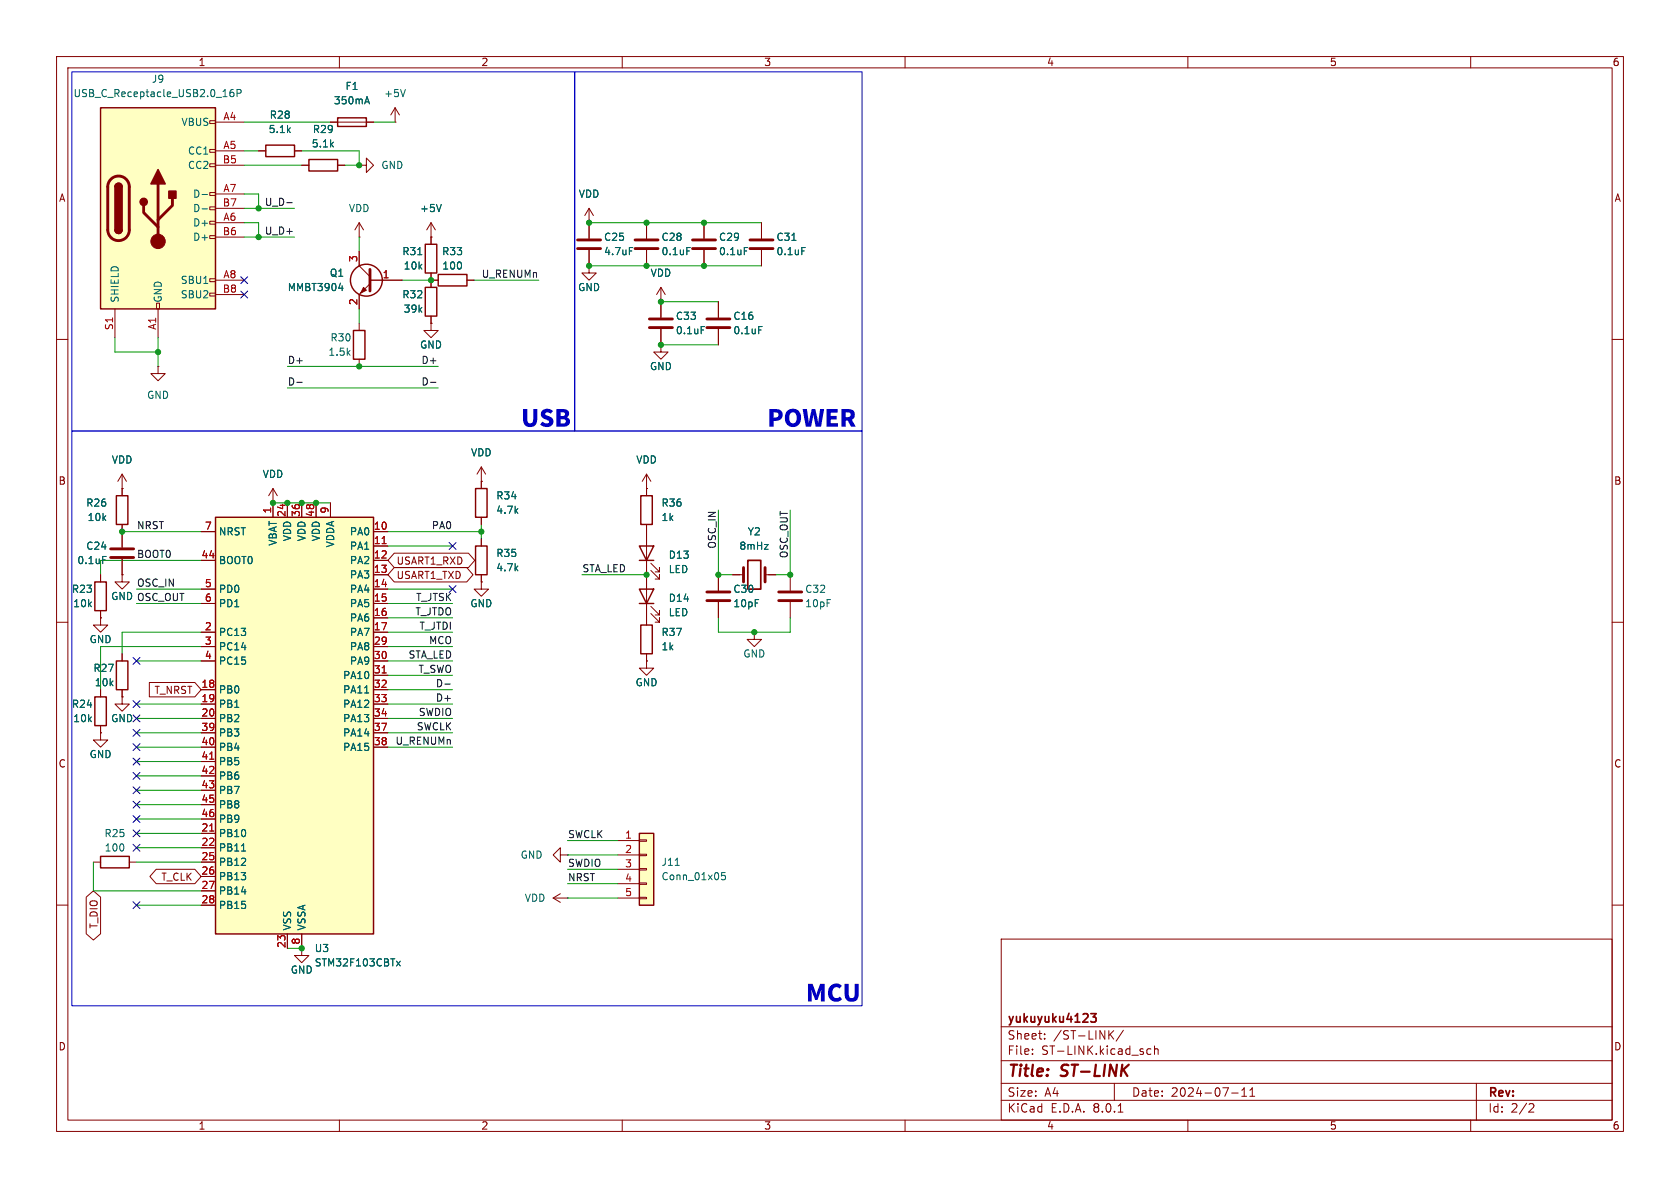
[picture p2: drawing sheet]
<svg xmlns="http://www.w3.org/2000/svg" width="297mm" height="210mm" viewBox="0 0 297 210" stroke-linecap="round" stroke-linejoin="round" font-family="sans-serif">
<g fill="none" stroke="#840000" stroke-width=".18">
<path d="M10 10h277v190h-277zM12 12h273v186h-273zM60 10v2M69.8 19.1l-.7 1.2M69.8 19.1v2.5M69.8 19.1l.8 1.2M110 10v2M160 10v2M210 10v2M260 10v2M45.7 26.7h1.3M52.1 26.7h1.2"/>
<path d="M53.3 29.2h1.3M58.4 21.6h7.6M59.7 29.2h1.3M63.5 29.2h1.3v-1.3l1.2 1.3-1.2 1.3v-1.3M63.5 29.2h.1M63.5 39.4v2.5M63.5 39.4l-.8 1.2M63.5 39.4l.8 1.2M69.8 21.6h.1M76.2 39.4v3.8M76.2 39.4l-.8 1.2M76.2 39.4l.8 1.2"/>
<path d="M104.1 39.4h.1M104.1 36.8l-.7 1.3M104.1 36.8v5.4M104.1 36.8l.8 1.3M114.3 39.4v2.8M124.5 39.4v2.8M134.6 39.4v2.8M10 60h2M63.5 41.9h.1M63.5 44.5v2.5l1.9 1.9M63.5 57.2v1.2M65.4 50.2l-1.9 1.9v2.5"/>
<path d="M65.4 49.5h5.7M76.2 41.9h.1M76.2 57.2v1.2h1.3l-1.3 1.3-1.3-1.3h1.3M76.2 57.2h.1M76.2 49.5h1.3M76.2 48.3v2.5M76.2 55.9v1.3M82.5 49.5h1.3M104.1 47v1.3h1.3l-1.3 1.2-1.2-1.2h1.2M104.1 47h.1M104.1 44.2v2.8M114.3 44.2v2.8"/>
<path d="M116.8 53.3h.1M116.8 50.8v5.3M116.8 58.2v2.8M116.8 50.8l-.7 1.3M116.8 50.8l.8 1.3M124.5 44.2v2.8M127 53.3v2.8M127 58.2v2.8M134.6 44.2v2.8M285 60h2M27.9 64.8v1.2h1.3l-1.3 1.3-1.2-1.3h1.2M27.9 64.8h.1"/>
<path d="M63.5 63.5v1.3M116.8 61v1.2h1.3l-1.3 1.3-1.2-1.3h1.2M116.8 61h.1M114.3 94v7.6M115.1 99.6l1.5 1.5v-.8v.8h-.8M10 110h2M85.1 102.9v1.2h1.3l-1.3 1.3-1.3-1.3h1.3M85.1 102.9h.1M115.1 100.8l1.5 1.6v-.8v.8h-.8M285 110h2M10 160h2M99.1 151.1v-1.2l-1.3 1.2 1.3 1.3v-1.3h1.2"/>
<path d="M100.3 151.1h.1M285 160h2M177 166h108v32h-108zM60 198v2M110 198v2M160 198v2M177 194.5h108M177 191.5h108M177 187.5h108M177 181.5h108M182.5 186.3v.1M182.5 185.5v.1"/>
<path d="M184.7 183.6v.1M184.7 182.8v.1M196.2 182.8l.7 .9M196.9 182.2l-.9 .9M197 191.5v3M197.7 196.6h.8M198.6 182.1l-1.3 2M203.5 185.5l-.5-.1-.3 .3v.4l.2 .2h.6M204.1 185.5l.2-.1 .4 .1v.9M204.1 184.9v1.5M210 198v2M217.7 193.2h1.2"/>
<path d="M219.5 193.8h.9M219.5 192.7l.5-.4v1.5M221 193.8h.8M221 192.7l.4-.4v1.5M260 198v2M261 191.5v6.5M270.5 195.1l.5 .1 .2 .3-1 1.1h1"/>
</g>
<path d="M192.8 179.2h1l-.5 .6 .4 .1v.6l-.2 .2-.6-.1" fill="none" stroke="#840000" stroke-width=".3"/>
<g fill="none" stroke="#840000" stroke-width=".51">
<path d="M65.4 47.6v3.8M102.1 43.9h4.1M102.1 42.4h4.1M112.3 43.9h4M112.3 42.4h4M114.8 57.9h4.1M114.8 56.4h4.1M122.4 43.9h4.1M122.4 42.4h4.1M125 57.9h4M125 56.4h4M132.6 43.9h4.1"/>
<path d="M132.6 42.4h4.1"/>
</g>
<g fill="none" stroke="#006464" stroke-width=".18">
<path d="M64.6 18h.6M64.9 17.1l.4 1.3M71.7 15.8l-.5 1.3M78 36.1l-.4 1.3M59.9 51h.8M60.5 50.5v.9M73.9 45h.7M111.3 43.8h.6M121.4 43.8h.6M124 57.7h.6M131.6 43.8h.6M134.1 57.7h.6"/>
<path d="M140 42.5h.7M141.7 43.8h.7"/>
</g>
<g fill="none" stroke="#840000" stroke-width=".25">
<path d="M47 25.7h5.1v2h-5.1zM54.6 28.2h5.1v2h-5.1zM59.7 20.8h5.1v1.6h-5.1zM62.5 58.4h2v5.1h-2zM75.2 43.2h2v5.1h-2zM75.2 50.8h2v5.1h-2zM77.5 48.5h5v2h-5zM113 96.5h2.6l-1.3 2.6zM113 99.1h2.6"/>
<circle cx="64.8" cy="49.5" r="2.82"/>
</g>
<path d="M64.3 50.8l.5 .5-1 .5z" fill="#840000" stroke="#840000" stroke-width=".18"/>
<path d="M17.8 19.1h20.3v35.5h-20.3z" fill="#ffffc2"/>
<g fill="none" stroke="#840000" stroke-width=".18">
<path d="M37.1 39.1h1v.5h-1zM37.1 36.6h1v.5h-1zM37.1 34h1v.5h-1zM37.1 29h1v.5h-1zM37.1 26.4h1v.5h-1zM37.1 21.3h1v.5h-1zM38.1 21.6h5.1M38.1 26.7h5.1M38.1 39.4h5.1M38.1 34.3h5.1M38.1 29.2h5.1M38.1 36.8h5.1"/>
<path d="M20.3 54.6v5.1M27.7 53.6h.5v1h-.5zM27.9 54.6v5.1M37.1 51.8h1v.5h-1zM37.1 49.3h1v.5h-1zM37.1 41.7h1v.5h-1zM38.1 49.5h5.1M38.1 41.9h5.1M38.1 52.1h5.1M21.6 86.4h.1M21.6 83.8l-.8 1.3M21.6 83.8v3.8"/>
<path d="M21.6 92.7v1.3M21.6 83.8l.8 1.3M85.1 95.3v1.2M21.6 115.6v1.2M85.1 101.6v1.3M114.3 101.6v7.6M115.1 108.5l1.5 1.5v-.8v.8h-.8M115.1 107.2l1.5 1.5v-.7v.7h-.8M127 101.6v2.8M127 106.4v2.8M129.5 101.6h1.9M135.3 101.6h1.9"/>
<path d="M17.8 121.9v1.3M17.8 128.3v1.2M21.6 121.9v1.3"/>
</g>
<path d="M17.8 19.1h20.3v35.5h-20.3zM20.3 33a.64 .64 0 0 1 .7-.6 .64 .64 0 0 1 .6 .6M20.3 40.6a.64 .64 0 0 0 .7 .7 .64 .64 0 0 0 .6-.7M20.6 87.6h2v5.1h-2zM84.1 96.5h2v5.1h-2zM20.6 116.8h2v5.1h-2zM113 104.1h2.6l-1.3 2.6zM113 106.7h2.6M16.8 123.2h2v5.1h-2z" fill="none" stroke="#840000" stroke-width=".25"/>
<path d="M19.6 31.7a1.91 1.91 0 0 1 2.1-.4 1.91 1.91 0 0 1 1.2 1.7v7.6a1.91 1.91 0 0 1-1.9 1.9 1.91 1.91 0 0 1-2-1.9l.1-7.7 .1-.7zM25.4 36.3v1.3l2.5 2.5M27.9 32.5v10.2M30.5 35.1v1.2l-2.6 2.6M125 106.2h4M125 104.6h4M131.4 100.3v2.6M135.3 100.3v2.6" fill="none" stroke="#840000" stroke-width=".51"/>
<g fill="#840000" stroke="#840000" stroke-width=".25">
<path d="M20.3 40.6h1.3a.64 .64 0 0 1-.6 .7 .64 .64 0 0 1-.7-.7z"/>
<path d="M20.3 33h1.3v7.6h-1.3z"/>
<path d="M20.5 32.6a.64 .64 0 0 1 .7-.2 .64 .64 0 0 1 .4 .6h-1.3z"/>
<path d="M27.9 30l1.3 2.5h-2.5z"/>
<path d="M29.8 33.8h1.3v1.3h-1.3z"/>
<circle cx="25.4" cy="35.7" r=".63"/>
</g>
<circle cx="27.9" cy="42.7" r="1.27" fill="#840000" stroke="#840000" stroke-width=".18"/>
<path d="M41.2 15.8l-.3 .1a.86 .86 0 0 0 0 1.2l.4-.1 .1-.5-.3-.2-.3 .1-.2 .1M41.9 16.5l.6-.1 .1-.2v-.3l-.7-.1v1.3M35.7 34.4h1M35.7 36.9h1" fill="none" stroke="#006464" stroke-width=".18"/>
<path d="M132.2 99.1h2.3v5h-2.3z" fill="none" stroke="#840000" stroke-width=".3"/>
<path d="M113 147.3h2.6v12.7h-2.6z" fill="#ffffc2"/>
<g fill="none" stroke="#840000" stroke-width=".18">
<path d="M17.8 129.5v1.3h1.2l-1.2 1.3-1.3-1.3h1.3M17.8 129.5h.1M21.6 123.2v1.3h1.3l-1.3 1.2-1.3-1.2h1.3M21.6 123.2h.1M16.5 152.4h1.3M22.9 152.4h1.2M97.8 158.8h2.5M97.8 158.8l1.3 .7M99.1 158l-1.3 .8M100.3 158.8h.1M109.2 148.6h3.8M109.2 151.1h3.8"/>
<path d="M109.2 153.7h3.8M109.2 156.2h3.8M109.2 158.8h3.8M113 158.6h1.3v.3h-1.3zM113 156.1h1.3v.2h-1.3zM113 153.5h1.3v.3h-1.3zM113 151h1.3v.3h-1.3zM113 148.5h1.3v.2h-1.3z"/>
</g>
<path d="M17.8 151.4h5.1v2h-5.1zM113 147.3h2.6v12.7h-2.6z" fill="none" stroke="#840000" stroke-width=".25"/>
<path d="M119.4 153h.7M128.2 154.2h-.6l-.1 .7 .2-.2 .4 .1 .2 .2-.1 .4-.2 .1-.5-.1" fill="none" stroke="#006464" stroke-width=".18"/>
<path d="M38.1 91.4h27.9v73.7h-27.9z" fill="#ffffc2"/>
<path d="M38.1 91.4h27.9v73.7h-27.9zM84.1 86.4h2v5h-2zM113.3 87.6h2v5.1h-2zM16.8 102.9h2v5.1h-2zM113.3 110.5h2v5.1h-2z" fill="none" stroke="#840000" stroke-width=".25"/>
<g fill="none" stroke="#840000" stroke-width=".18">
<path d="M45.7 26.7h1.3M52.1 26.7h1.2M53.3 29.2h1.3M58.4 21.6h1.3M59.7 29.2h1.3M64.8 21.6h1.2M104.1 39.4h.1M104.1 39.4v2.8M114.3 39.4v2.8M124.5 39.4v2.8M134.6 39.4v2.8M63.5 44.5v2.5"/>
<path d="M63.5 52.1v2.5M65.4 49.5h5.7M76.2 57.2h.1M76.2 41.9h.1M76.2 49.5h1.3M76.2 41.9v1.3M76.2 48.3v2.5M76.2 55.9v1.3M82.5 49.5h1.3M104.1 47h.1M104.1 44.2v2.8M114.3 44.2v2.8"/>
<path d="M116.8 53.3h.1M116.8 53.3v2.8M116.8 58.2v2.8M124.5 44.2v2.8M127 53.3v2.8M127 58.2v2.8M134.6 44.2v2.8M116.8 61h.1M21.6 86.4h.1M21.6 86.4v1.2M21.6 92.7v4.1M21.6 98.8v2.8"/>
<path d="M35.6 94h2.5M35.6 99.1h2.5M48.3 88.9h.1M48.3 86.4v5M48.3 86.4l-.8 1.2M48.3 86.4l.7 1.2M50.8 88.9v2.5M53.3 88.9v2.5M55.9 88.9v2.5M58.4 88.9v2.5M66 94h2.6M66 96.5h2.6"/>
<path d="M66 99.1h2.6M69.7 97.8h13.1l1.1 1.3-1.1 1.2h-13.1l-1.1-1.2zM85.1 85.1h.1M85.1 82.6l-.8 1.2M85.1 82.6v3.8M85.1 91.4v1.3M85.1 95.3v1.2M85.1 82.6l.8 1.2M114.3 86.4h.1M114.3 83.8v3.8M114.3 92.7v3.8M114.3 99.1v5"/>
<path d="M114.3 83.8l-.8 1.3M114.3 83.8l.8 1.3M17.8 109.2v1.3h1.2l-1.2 1.3-1.3-1.3h1.3M17.8 109.2h.1M17.8 101.6v1.3M17.8 108v1.2M21.6 101.6v1.3h1.3l-1.3 1.2-1.3-1.2h1.3M21.6 101.6h.1M21.6 115.6v1.2M35.6 104.1h2.5M35.6 106.7h2.5M35.6 111.8h2.5"/>
<path d="M35.6 114.3h2.5M35.6 116.8h2.5M66 101.6h2.6M66 104.1h2.6M66 106.7h2.6M66 109.2h2.6M66 111.8h2.6M66 114.3h2.6M66 116.8h2.6M66 119.4h2.6M69.7 100.3h12.8l1.1 1.3-1.1 1.3h-12.8l-1.1-1.3zM85.1 102.9h.1"/>
<path d="M85.1 101.6v1.3M114.3 116.8v1.3h1.3l-1.3 1.3-1.3-1.3h1.3M114.3 116.8h.1M114.3 106.7v3.8M114.3 115.6v1.2M127 101.6v2.8M127 106.4v2.8M129.5 101.6h1.3M133.3 111.8v1.2h1.3l-1.3 1.3-1.2-1.3h1.2M133.3 111.8h.1M135.9 101.6h1.3M139.7 101.6v2.8"/>
<path d="M139.7 106.4v2.8M17.8 129.5h.1M17.8 121.9v1.3M17.8 128.3v1.2M21.6 123.2h.1M21.6 121.9v1.3M26.4 120.6h8l1.2 1.3-1.2 1.3h-8zM35.6 121.9h2.5M35.6 124.5h2.5M35.6 127h2.5M35.6 129.5h2.5M35.6 132.1h2.5"/>
<path d="M35.6 134.6h2.5M35.6 137.2h2.5M35.6 139.7h2.5M66 121.9h2.6M66 124.5h2.6M66 127h2.6M66 129.5h2.6M66 132.1h2.6M15.2 158.6l1.3-1.1 1.3 1.1v6.5l-1.3 1.1-1.3-1.1zM27.6 153.7h6.8l1.2 1.2-1.2 1.3h-6.8l-1.1-1.3zM35.6 147.3h2.5M35.6 149.9h2.5"/>
<path d="M35.6 152.4h2.5M35.6 154.9h2.5M35.6 157.5h2.5M35.6 142.2h2.5M35.6 144.8h2.5M35.6 160h2.5M50.8 165.1v2.5M53.3 167.6v1.3h1.3l-1.3 1.3-1.2-1.3h1.2M53.3 167.6h.1M53.3 165.1v2.5"/>
</g>
<path d="M67.6 96.1h.7M67.6 119h.7M37.1 134.2h.7M37.1 146.9h.7" fill="none" stroke="#a90000" stroke-width=".18"/>
<g fill="none" stroke="#006464" stroke-width=".18">
<path d="M64.6 18h.6M64.9 17.1l.4 1.3M78 36.1l-.4 1.3M59.9 51h.8M60.5 50.5v.9M73.9 45h.7M111.3 43.8h.6M121.4 43.8h.6M124 57.7h.6M131.6 43.8h.6M134.1 57.7h.6M140 42.5h.7"/>
<path d="M141.7 43.8h.7M18.2 98.4h.6M64.5 122.5h.7M42.7 150.4h.7M70.1 169.9l.7 .9M70.8 169.9l-.7 .9"/>
</g>
<path d="M19.6 98.6h4M19.6 97h4M137.7 106.2h4M137.7 104.6h4" fill="none" stroke="#840000" stroke-width=".51"/>
<path d="M50.7 35.8h1M52.5 67.6h.9M76.1 67.6h1M78.6 120.9h1" fill="none" stroke="#0f0f0f" stroke-width=".18"/>
<path d="M12.7 12.7h88.9v63.5h-88.9zM101.6 12.7h50.8v63.5h-50.8zM12.7 76.2h139.7v101.6h-139.7z" fill="none" stroke="#0000c2" stroke-width=".18"/>
<g fill="none" stroke="#009600" stroke-width=".18">
<path d="M43.2 34.3h2.5v2.5M43.2 39.4h2.5v2.5M43.2 29.2h10.1M43.2 26.7h2.5M43.2 21.6h15.2M43.2 36.8h8.9M53.3 26.7h10.2v2.5h-2.5M66 21.6h3.8M104.1 39.4h30.5M20.3 59.7v2.5h7.6M27.9 59.7v5.1M43.2 41.9h8.9"/>
<path d="M63.5 41.9v2.6M63.5 54.6v2.6M71.1 49.5h5.1M83.8 49.5h11.4M104.1 47h30.5M116.8 53.3h10.2M50.8 64.8h26.7M50.8 68.6h26.7M116.8 61h10.2M21.6 94h14M35.6 99.1h-17.8v2.5M48.3 88.9h10.1"/>
<path d="M68.6 94h16.5M68.6 96.5h11.4M85.1 92.7v2.6M127 90.2v11.4h2.5M139.7 90.2v11.4h-2.5M24.1 106.7h11.5M24.1 104.1h11.5M24.1 116.8h11.5M35.6 111.8h-14v3.8M35.6 114.3h-17.8v7.6M68.6 106.7h11.4M68.6 104.1h11.4"/>
<path d="M68.6 111.8h11.4M68.6 109.2h11.4M68.6 116.8h11.4M68.6 114.3h11.4M68.6 119.4h11.4M102.9 101.6h11.4M127 109.2v2.6h12.7v-2.6M24.1 129.5h11.5M24.1 132.1h11.5M24.1 124.5h11.5M24.1 127h11.5M24.1 137.2h11.5"/>
<path d="M24.1 134.6h11.5M24.1 139.7h11.5M68.6 129.5h11.4M68.6 132.1h11.4M68.6 124.5h11.4M68.6 121.9h11.4M68.6 127h11.4M16.5 152.4v5.1h19.1M24.1 149.9h11.5M24.1 152.4h11.5M24.1 142.2h11.5M24.1 147.3h11.5"/>
<path d="M24.1 144.8h11.5M100.3 153.7h8.9M100.3 151.1h8.9M100.3 148.6h8.9M100.3 156.2h8.9M100.3 158.8h8.9M24.1 160h11.5M50.8 167.6h2.5"/>
</g>
<g fill="none" stroke="#000084" stroke-width=".18">
<path d="M42.6 48.9l1.2 1.2M42.6 51.5l1.2 1.2M43.8 48.9l-1.2 1.2M43.8 51.5l-1.2 1.2M79.4 95.9l1.2 1.2M80.6 95.9l-1.2 1.2M23.5 116.2l1.2 1.2M24.7 116.2l-1.2 1.2M79.4 103.5l1.2 1.2M80.6 103.5l-1.2 1.2M23.5 126.4l1.2 1.2M23.5 123.9l1.2 1.2"/>
<path d="M23.5 131.5l1.2 1.2M23.5 128.9l1.2 1.2M23.5 134l1.2 1.2M23.5 136.6l1.2 1.2M23.5 139.1l1.2 1.2M24.7 126.4l-1.2 1.2M24.7 123.9l-1.2 1.2M24.7 131.5l-1.2 1.2M24.7 128.9l-1.2 1.2M24.7 134l-1.2 1.2M24.7 136.6l-1.2 1.2M24.7 139.1l-1.2 1.2"/>
<path d="M23.5 159.4l1.2 1.2M23.5 146.7l1.2 1.2M23.5 144.2l1.2 1.2M23.5 149.3l1.2 1.2M23.5 141.6l1.2 1.2M24.7 159.4l-1.2 1.2M24.7 146.7l-1.2 1.2M24.7 144.2l-1.2 1.2M24.7 149.3l-1.2 1.2M24.7 141.6l-1.2 1.2"/>
</g>
<g fill="#009600" stroke="#009600" stroke-width=".18">
<circle cx="63.5" cy="64.8" r=".46"/>
<circle cx="76.2" cy="49.5" r=".46"/>
<circle cx="50.8" cy="88.9" r=".46"/>
<circle cx="55.9" cy="88.9" r=".46"/>
<circle cx="48.3" cy="88.9" r=".46"/>
<circle cx="53.3" cy="88.9" r=".46"/>
<circle cx="21.6" cy="94" r=".46"/>
<circle cx="27.9" cy="62.2" r=".46"/>
<circle cx="116.8" cy="53.3" r=".46"/>
<circle cx="124.5" cy="47" r=".46"/>
<circle cx="114.3" cy="39.4" r=".46"/>
<circle cx="114.3" cy="47" r=".46"/>
<circle cx="124.5" cy="39.4" r=".46"/>
<circle cx="104.1" cy="47" r=".46"/>
<circle cx="104.1" cy="39.4" r=".46"/>
<circle cx="116.8" cy="61" r=".46"/>
<circle cx="53.3" cy="167.6" r=".46"/>
<circle cx="85.1" cy="94" r=".46"/>
<circle cx="139.7" cy="101.6" r=".46"/>
<circle cx="127" cy="101.6" r=".46"/>
<circle cx="114.3" cy="101.6" r=".46"/>
<circle cx="45.7" cy="36.8" r=".46"/>
<circle cx="45.7" cy="41.9" r=".46"/>
<circle cx="63.5" cy="29.2" r=".46"/>
<circle cx="133.3" cy="111.8" r=".46"/>
</g>
<g font-size="4.2" fill="#0000c2">
<text x="92.1" y="76.3">USB</text>
<text x="135.7" y="76.3">POWER</text>
<text x="142.5" y="177.9">MCU</text>
</g>
<g font-size="2.8" fill="#840000">
<text x="178" y="190.9">Title:</text>
<text x="187.7" y="190.9">ST-LINK</text>
</g>
<g font-size="2.1" fill="#840000">
<text x="178" y="184">Sheet:</text>
<text x="178" y="181.2">yukuyuku4123</text>
<text x="186.2" y="184">/ST-LINK/</text>
<text x="178" y="186.7">File:</text>
<text x="184.1" y="186.7">ST-LINK.kicad_sch</text>
<text x="178" y="196.9">KiCad</text>
<text x="178" y="194.1">Size:</text>
<text x="184.7" y="194.1">A4</text>
<text x="185.7" y="196.9">E.D.A.</text>
<text x="193.3" y="196.9">8.0.1</text>
<text x="200" y="194.1">Date:</text>
<text x="207" y="194.1">2024-07-11</text>
<text x="263" y="194.3">Rev:</text>
<text x="263" y="196.9">Id:</text>
<text x="267.1" y="196.9">2/2</text>
</g>
<g font-size="1.8" fill="#840000">
<text x="35" y="11.9">1</text>
<text x="85" y="11.9">2</text>
<text x="135" y="11.9">3</text>
<text x="185" y="11.9">4</text>
<text x="235" y="11.9">5</text>
<text x="285" y="11.9">6</text>
<text x="10.3" y="35.9">A</text>
<text x="285.3" y="35.9">A</text>
<text x="10.3" y="85.9">B</text>
<text x="285.3" y="85.9">B</text>
<text x="70" y="100">USART1_RXD</text>
<text x="70" y="102.6">USART1_TXD</text>
<text x="27.2" y="122.9">T_NRST</text>
<text x="10.3" y="135.9">C</text>
<text x="285.3" y="135.9">C</text>
<text x="28.4" y="155.9">T_CLK</text>
<text x="17.5" y="164.3" transform="rotate(-90 17.5 164.3)">T_DIO</text>
<text x="10.3" y="185.9">D</text>
<text x="285.3" y="185.9">D</text>
<text x="35" y="199.9">1</text>
<text x="85" y="199.9">2</text>
<text x="135" y="199.9">3</text>
<text x="185" y="199.9">4</text>
<text x="235" y="199.9">5</text>
<text x="285" y="199.9">6</text>
</g>
<g font-size="1.8" fill="#006464">
<text x="12.9" y="17.4">USB_C_Receptacle_USB2.0_16P</text>
<text x="26.7" y="14.8">J9</text>
<text x="61" y="16.1">F1</text>
<text x="67.8" y="17.4">+5V</text>
<text x="32" y="22.5">VBUS</text>
<text x="47.4" y="23.7">5.1k</text>
<text x="47.6" y="21.2">R28</text>
<text x="55.2" y="23.7">R29</text>
<text x="58.9" y="18.6">350mA</text>
<text x="33.1" y="27.5">CC1</text>
<text x="55" y="26.3">5.1k</text>
<text x="33.1" y="30.1">CC2</text>
<text x="34" y="35.2">D-</text>
<text x="67.3" y="30.1">GND</text>
<text x="102.2" y="35.2">VDD</text>
<text x="34" y="40.2">D+</text>
<text x="34" y="37.7">D-</text>
<text x="61.6" y="37.7">VDD</text>
<text x="74.2" y="37.7">+5V</text>
<text x="34" y="42.8">D+</text>
<text x="71" y="45.3">R31</text>
<text x="71.3" y="47.9">10k</text>
<text x="78.1" y="45.3">R33</text>
<text x="78.1" y="47.9">100</text>
<text x="106.7" y="42.8">C25</text>
<text x="106.7" y="45.3">4.7uF</text>
<text x="116.8" y="42.8">C28</text>
<text x="116.8" y="45.3">0.1uF</text>
<text x="127" y="42.8">C29</text>
<text x="127" y="45.3">0.1uF</text>
<text x="137.2" y="42.8">C31</text>
<text x="137.2" y="45.3">0.1uF</text>
<text x="21.2" y="53.6" transform="rotate(-90 21.2 53.6)">SHIELD</text>
<text x="28.8" y="53.6" transform="rotate(-90 28.8 53.6)">GND</text>
<text x="31.9" y="50.4">SBU1</text>
<text x="31.9" y="52.9">SBU2</text>
<text x="50.8" y="51.7">MMBT3904</text>
<text x="58.2" y="49.1">Q1</text>
<text x="71" y="52.9">R32</text>
<text x="102.1" y="51.7">GND</text>
<text x="114.9" y="49.1">VDD</text>
<text x="71.3" y="55.5">39k</text>
<text x="119.4" y="56.7">C33</text>
<text x="119.4" y="59.3">0.1uF</text>
<text x="129.5" y="56.7">C16</text>
<text x="129.5" y="59.3">0.1uF</text>
<text x="58" y="63.1">1.5k</text>
<text x="58.3" y="60.6">R30</text>
<text x="74.2" y="61.8">GND</text>
<text x="114.8" y="65.6">GND</text>
<text x="25.9" y="70.7">GND</text>
<text x="19.7" y="82.1">VDD</text>
<text x="83.2" y="80.9">VDD</text>
<text x="112.4" y="82.1">VDD</text>
<text x="15.1" y="89.8">R26</text>
<text x="46.3" y="84.7">VDD</text>
<text x="87.6" y="88.5">R34</text>
<text x="116.8" y="89.8">R36</text>
<text x="15.4" y="92.3">10k</text>
<text x="38.6" y="94.8">NRST</text>
<text x="51.7" y="95.8" transform="rotate(-90 51.7 95.8)">VDD</text>
<text x="54.2" y="95.8" transform="rotate(-90 54.2 95.8)">VDD</text>
<text x="56.7" y="95.8" transform="rotate(-90 56.7 95.8)">VDD</text>
<text x="61.8" y="94.8">PA0</text>
<text x="87.6" y="91">4.7k</text>
<text x="116.8" y="92.3">1k</text>
<text x="132.1" y="94.8">Y2</text>
<text x="13.6" y="99.9">0.1uF</text>
<text x="15.1" y="97.4">C24</text>
<text x="38.6" y="99.9">BOOT0</text>
<text x="49.1" y="96.6" transform="rotate(-90 49.1 96.6)">VBAT</text>
<text x="59.3" y="96.9" transform="rotate(-90 59.3 96.9)">VDDA</text>
<text x="61.8" y="97.4">PA1</text>
<text x="61.8" y="99.9">PA2</text>
<text x="87.6" y="101.2">4.7k</text>
<text x="87.6" y="98.7">R35</text>
<text x="118.1" y="101.5">LED</text>
<text x="118.1" y="99">D13</text>
<text x="130.6" y="97.4">8mHz</text>
<text x="12.6" y="105">R23</text>
<text x="12.9" y="107.5">10k</text>
<text x="19.6" y="106.3">GND</text>
<text x="38.6" y="105">PD0</text>
<text x="38.6" y="107.5">PD1</text>
<text x="61.8" y="102.5">PA3</text>
<text x="61.8" y="105">PA4</text>
<text x="61.8" y="107.5">PA5</text>
<text x="83.1" y="107.5">GND</text>
<text x="118.1" y="106.6">D14</text>
<text x="129.5" y="105">C30</text>
<text x="129.5" y="107.5">10pF</text>
<text x="142.2" y="105">C32</text>
<text x="142.2" y="107.5">10pF</text>
<text x="15.7" y="113.9">GND</text>
<text x="38.6" y="112.6">PC13</text>
<text x="61.8" y="110.1">PA6</text>
<text x="61.8" y="112.6">PA7</text>
<text x="116.8" y="112.6">R37</text>
<text x="118.1" y="109.1">LED</text>
<text x="16.4" y="119">R27</text>
<text x="38.6" y="115.2">PC14</text>
<text x="38.6" y="117.7">PC15</text>
<text x="61.8" y="115.2">PA8</text>
<text x="61.8" y="117.7">PA9</text>
<text x="116.8" y="115.2">1k</text>
<text x="131.3" y="116.4">GND</text>
<text x="12.6" y="125.3">R24</text>
<text x="16.7" y="121.5">10k</text>
<text x="38.6" y="122.8">PB0</text>
<text x="38.6" y="125.3">PB1</text>
<text x="60.6" y="120.2">PA10</text>
<text x="60.6" y="122.8">PA11</text>
<text x="60.6" y="125.3">PA12</text>
<text x="112.3" y="121.5">GND</text>
<text x="12.9" y="127.9">10k</text>
<text x="19.6" y="127.9">GND</text>
<text x="38.6" y="127.9">PB2</text>
<text x="38.6" y="130.4">PB3</text>
<text x="60.6" y="127.9">PA13</text>
<text x="60.6" y="130.4">PA14</text>
<text x="15.7" y="134.2">GND</text>
<text x="38.6" y="132.9">PB4</text>
<text x="38.6" y="135.5">PB5</text>
<text x="60.6" y="132.9">PA15</text>
<text x="38.6" y="138">PB6</text>
<text x="38.6" y="140.6">PB7</text>
<text x="38.6" y="143.1">PB8</text>
<text x="18.4" y="148.2">R25</text>
<text x="38.6" y="148.2">PB10</text>
<text x="38.6" y="145.6">PB9</text>
<text x="18.4" y="150.7">100</text>
<text x="38.6" y="150.7">PB11</text>
<text x="38.6" y="153.3">PB12</text>
<text x="38.6" y="155.8">PB13</text>
<text x="91.9" y="152">GND</text>
<text x="116.8" y="155.8">Conn_01x05</text>
<text x="116.8" y="153.3">J11</text>
<text x="38.6" y="158.3">PB14</text>
<text x="38.6" y="160.9">PB15</text>
<text x="92.7" y="159.6">VDD</text>
<text x="51.7" y="164.6" transform="rotate(-90 51.7 164.6)">VSS</text>
<text x="54.2" y="164.6" transform="rotate(-90 54.2 164.6)">VSSA</text>
<text x="51.3" y="172.3">GND</text>
<text x="55.5" y="168.5">U3</text>
<text x="55.5" y="171">STM32F103CBTx</text>
</g>
<g font-size="1.8" fill="#a90000">
<text x="39.4" y="21.3">A4</text>
<text x="39.3" y="29">B5</text>
<text x="39.4" y="26.4">A5</text>
<text x="39.4" y="34">A7</text>
<text x="39.3" y="41.7">B6</text>
<text x="39.3" y="36.6">B7</text>
<text x="39.4" y="39.1">A6</text>
<text x="63.2" y="46.4" transform="rotate(-90 63.2 46.4)">3</text>
<text x="39.3" y="51.8">B8</text>
<text x="39.4" y="49.3">A8</text>
<text x="67.6" y="49.3">1</text>
<text x="20.1" y="58.5" transform="rotate(-90 20.1 58.5)">S1</text>
<text x="27.7" y="58.4" transform="rotate(-90 27.7 58.4)">A1</text>
<text x="63.2" y="54" transform="rotate(-90 63.2 54)">2</text>
<text x="36.1" y="93.7">7</text>
<text x="48" y="90.9" transform="rotate(-90 48 90.9)">1</text>
<text x="50.5" y="91.5" transform="rotate(-90 50.5 91.5)">24</text>
<text x="53.1" y="91.5" transform="rotate(-90 53.1 91.5)">36</text>
<text x="55.6" y="91.5" transform="rotate(-90 55.6 91.5)">48</text>
<text x="58.2" y="90.9" transform="rotate(-90 58.2 90.9)">9</text>
<text x="66" y="93.7">10</text>
<text x="35.5" y="98.8">44</text>
<text x="66" y="96.3">11</text>
<text x="66" y="98.8">12</text>
<text x="66" y="101.3">13</text>
<text x="36.1" y="103.9">5</text>
<text x="36.1" y="106.4">6</text>
<text x="66" y="103.9">14</text>
<text x="66" y="106.4">15</text>
<text x="36.1" y="111.5">2</text>
<text x="66" y="109">16</text>
<text x="66" y="111.5">17</text>
<text x="36.1" y="114">3</text>
<text x="36.1" y="116.6">4</text>
<text x="66" y="114">29</text>
<text x="66" y="116.6">30</text>
<text x="66" y="119.1">31</text>
<text x="35.5" y="121.7">18</text>
<text x="35.5" y="124.2">19</text>
<text x="66" y="121.7">32</text>
<text x="66" y="124.2">33</text>
<text x="35.5" y="126.7">20</text>
<text x="35.5" y="129.3">39</text>
<text x="35.5" y="131.8">40</text>
<text x="66" y="126.7">34</text>
<text x="66" y="129.3">37</text>
<text x="66" y="131.8">38</text>
<text x="35.5" y="134.4">41</text>
<text x="35.5" y="136.9">42</text>
<text x="35.5" y="139.4">43</text>
<text x="35.5" y="142">45</text>
<text x="35.5" y="147.1">21</text>
<text x="35.5" y="149.6">22</text>
<text x="35.5" y="144.5">46</text>
<text x="110.4" y="148.3">1</text>
<text x="35.5" y="152.1">25</text>
<text x="35.5" y="154.7">26</text>
<text x="110.4" y="150.9">2</text>
<text x="110.4" y="153.4">3</text>
<text x="110.4" y="156">4</text>
<text x="35.5" y="157.2">27</text>
<text x="35.5" y="159.8">28</text>
<text x="110.4" y="158.5">5</text>
<text x="50.5" y="167.7" transform="rotate(-90 50.5 167.7)">23</text>
<text x="53.1" y="167.1" transform="rotate(-90 53.1 167.1)">8</text>
</g>
<g font-size="1.8" fill="#0f0f0f">
<text x="46.7" y="36.5">U_D-</text>
<text x="46.7" y="41.6">U_D+</text>
<text x="85.1" y="49.2">U_RENUMn</text>
<text x="50.8" y="64.4">D+</text>
<text x="74.4" y="64.4">D+</text>
<text x="50.8" y="68.2">D-</text>
<text x="74.4" y="68.2">D-</text>
<text x="24.1" y="93.6">NRST</text>
<text x="76.2" y="93.6">PA0</text>
<text x="24.1" y="98.7">BOOT0</text>
<text x="102.9" y="101.3">STA_LED</text>
<text x="126.7" y="97.1" transform="rotate(-90 126.7 97.1)">OSC_IN</text>
<text x="139.4" y="98.8" transform="rotate(-90 139.4 98.8)">OSC_OUT</text>
<text x="19.6" y="106.3">GND OSC_OUT</text>
<text x="24.1" y="103.8">OSC_IN</text>
<text x="73.5" y="106.3">T_JTSK</text>
<text x="73.3" y="108.9">T_JTDO</text>
<text x="74.1" y="111.4">T_JTDI</text>
<text x="75.8" y="114">MCO</text>
<text x="72.1" y="116.5">STA_LED</text>
<text x="73.9" y="119">T_SWO</text>
<text x="77" y="124.1">D+</text>
<text x="77" y="121.6">D-</text>
<text x="69.8" y="131.7">U_RENUMn</text>
<text x="73.6" y="129.2">SWCLK</text>
<text x="73.9" y="126.7">SWDIO</text>
<text x="100.3" y="148.2">SWCLK</text>
<text x="100.3" y="155.9">NRST</text>
<text x="100.3" y="153.3">SWDIO</text>
</g>
</svg>
